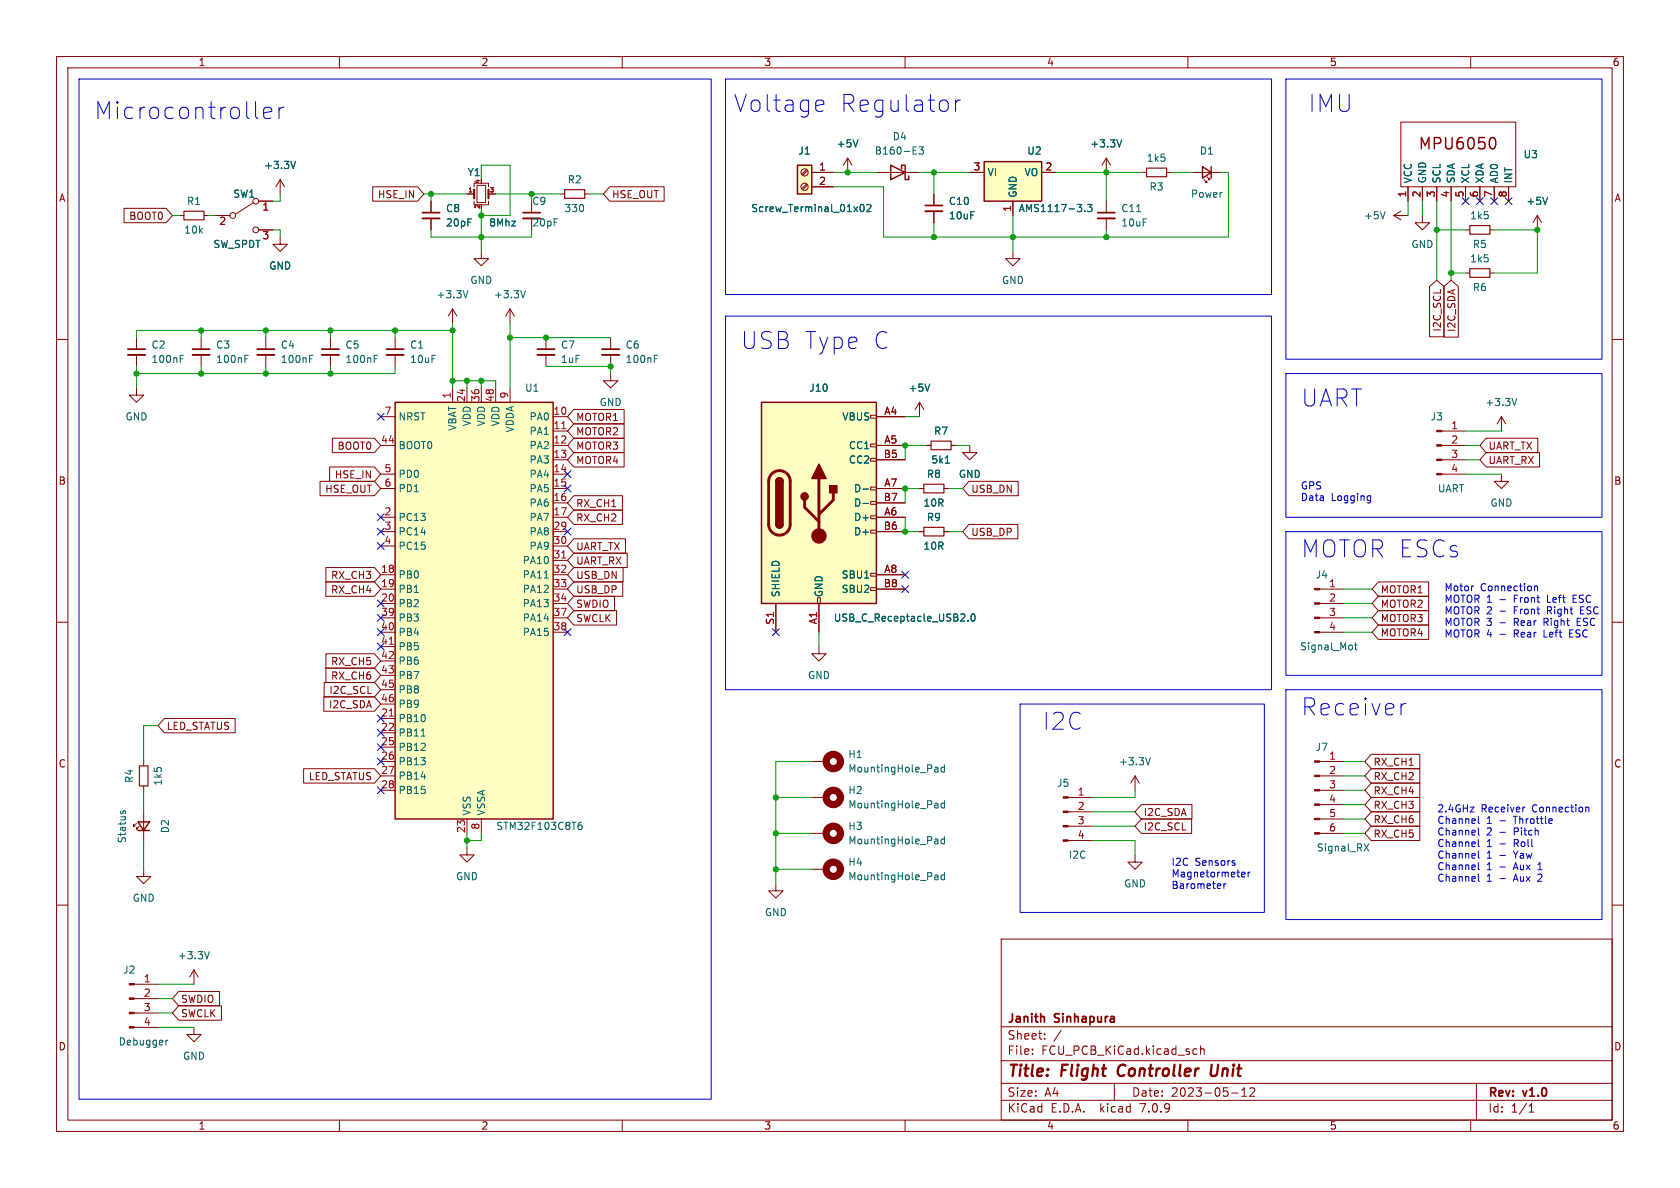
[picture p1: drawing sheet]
<svg xmlns="http://www.w3.org/2000/svg" width="297mm" height="210mm" viewBox="0 0 297 210" stroke-linecap="round" stroke-linejoin="round" font-family="sans-serif">
<g fill="none" stroke="#840000" stroke-width=".18">
<path d="M10 10h277v190h-277zM12 12h273v186h-273zM60 10v2M110 10v2M160 10v2M210 10v2M260 10v2M21.9 36.8h7.5l1.1 1.3-1.1 1.3h-7.5zM31.7 38.1h.8M36.1 38.1h.7M38.1 38.1h2.5M44.8 35.8l-3.1 2"/>
<path d="M45.7 35.6h2.6M49.5 31.8l-.7 1.2M49.5 31.8v2.5M49.5 31.8l.8 1.2M65.9 33h7.9l1.1 1.3-1.1 1.3h-7.9zM76.2 35.6v2M76.2 38.6v2M82.5 34.3h1.3M83.8 35.6v.6h2.6v-.6M83.8 33v-.6h2.6v.6M84.3 32.8h1.6v3h-1.6zM86.4 34.3h1.2"/>
<path d="M94 35.6v2M99.1 34.3h.7M103.4 34.3h.7M107.8 33h9.6v2.6h-9.6l-1.1-1.3zM142.6 32.5l-.9 .9M142.6 30l-.9 .8M142.8 32.7l-.9 .8M142.8 30.1l-.9 .9M143.5 30.5h3.8M143.5 33h3.8M149.9 27.9l-.8 1.3M149.9 27.9v2.6"/>
<path d="M149.9 27.9l.7 1.3M154.9 30.5h7.7M165.1 34.3v2M165.1 37.3v2.1M171.4 30.5h2.6M179.1 35.6v2.5M184.1 30.5h2.6M195.6 27.9l-.8 1.3M195.6 27.9v2.6M195.6 35.6v2M195.6 38.6v2M195.6 27.9l.7 1.3"/>
<path d="M201.9 30.5h.8M206.2 30.5h.8M210.8 30.5h5.1M212.9 31.8l.5 .5h-.3h.3v-.3M213.4 31.2l.5 .6h-.3h.3v-.3M246.4 38.1l1.2 .8M246.4 38.1h2.5M247.6 21.6h20.4v11.4h-20.4zM247.6 37.3l-1.2 .8M248.9 33v2.6M251.5 38.1v1.3h1.2l-1.2 1.2-1.3-1.2h1.3M251.5 33v2.6"/>
<path d="M254 33v2.6M256.5 33v2.6M259.1 33v2.6M261.6 33v2.6M264.2 33v2.6M266.7 33v2.6M271.8 38.1l-.8 1.3M271.8 38.1v2.5M271.8 38.1l.7 1.3M10 60h2M24.1 59.7v2M35.6 59.7v2"/>
<path d="M45.7 40.6h2.6M47 59.7v2M49.5 41.9v1.3h1.3l-1.3 1.3-1.2-1.3h1.2M58.4 59.7v2M69.8 59.7v2M80 54.6v2.6M80 54.6l-.8 1.3M80 54.6l.8 1.3M85.1 44.5v1.2h1.3l-1.3 1.3-1.3-1.3h1.3M90.2 54.6v2.6M90.2 54.6l-.8 1.3M90.2 54.6l.7 1.3"/>
<path d="M96.5 59.7v2M107.9 59.7v2M179.1 44.5v1.2h1.2l-1.2 1.3-1.3-1.3h1.3M252.7 50.6l1.3-1.1 1.3 1.1v8.9h-2.6zM255.3 50.6l1.2-1.1 1.3 1.1v9h-2.5zM259.1 40.6h.7M259.1 48.3h.7M263.4 40.6h.8M263.4 48.3h.8M285 60h2M24.1 68.6v1.3h1.3l-1.3 1.2-1.2-1.2h1.2M24.1 62.7v2.1"/>
<path d="M35.6 62.7v2.1M47 62.7v2.1M58.4 62.7v2.1M58.8 77.5h7.4l1.1 1.2-1.1 1.3h-7.4zM67.3 73.7h2.5M67.3 78.7h2.5M69.8 62.7v2.1M80 68.6v2.5M82.5 68.6v2.5M85.1 68.6v2.5M87.6 68.6v2.5M90.2 68.6v2.5"/>
<path d="M96.5 62.7v2.1M97.8 73.7h2.5M97.8 76.2h2.5M97.8 78.7h2.5M101.4 77.5h8.9v2.5h-8.9l-1.1-1.3zM101.4 72.4h8.9v2.5h-8.9l-1.1-1.2zM101.4 74.9h8.9v2.6h-8.9l-1.1-1.3zM107.9 66v1.3h1.3l-1.3 1.3-1.2-1.3h1.2M107.9 62.7v2.1M153.9 78.5h1v.5h-1zM153.9 73.4h1v.5h-1zM154.9 73.7h5.1"/>
<path d="M154.9 78.7h5.1M162.6 71.1l-.8 1.3M162.6 71.1v2.6M162.6 71.1l.7 1.3M163.8 78.7h.8M168.1 78.7h.8M171.4 78.7v1.3h1.3l-1.3 1.3-1.2-1.3h1.2M254.9 76.2h4.2M254.9 78.7h4.2M262.7 77.5h9.2v2.5h-9.2l-1.1-1.3zM265.4 73.7l-.7 1.2M265.4 73.7v2.5"/>
<path d="M265.4 73.7l.8 1.2M56.6 85.1h9.6l1.1 1.3-1.1 1.2h-9.6zM58.3 82.5h7.9l1.1 1.3-1.1 1.3h-7.9zM67.3 83.8h2.5M67.3 86.4h2.5M67.3 91.4h2.5M67.3 94h2.5M67.3 96.5h2.5M97.8 81.3h2.5M97.8 83.8h2.5M97.8 86.4h2.5M97.8 88.9h2.5"/>
<path d="M97.8 91.4h2.5M97.8 94h2.5M97.8 96.5h2.5M97.8 99.1h2.5M101.4 87.6h8.6v2.6h-8.6l-1.1-1.3zM101.4 80h8.9v2.6h-8.9l-1.1-1.3zM101.4 97.8h9.5v2.5h-9.5l-1.1-1.2zM101.4 95.2h9.2v2.6h-9.2l-1.1-1.3zM101.4 90.2h8.6v2.5h-8.6l-1.1-1.3zM153.9 93.7h1v.5h-1zM153.9 91.2h1v.5h-1zM153.9 88.6h1v.6h-1z"/>
<path d="M153.9 86.1h1v.5h-1zM153.9 81h1v.5h-1zM154.9 81.3h5.1M154.9 86.4h5.1M154.9 88.9h5.1M154.9 91.4h5.1M154.9 94h5.1M162.6 86.4h.7M162.6 94h.7M166.9 86.4h.7M166.9 94h.7M171.3 85.1h8.7v2.5h-8.7l-1.1-1.2z"/>
<path d="M171.3 92.7h8.6v2.6h-8.6l-1.1-1.3zM254.9 81.3h4.2M254.9 83.8h4.2M262.7 80h9.5v2.6h-9.5l-1.1-1.3zM265.4 83.8v1.3h1.3l-1.3 1.3-1.2-1.3h1.2M10 110h2M57.6 102.9h8.6l1.1 1.2-1.1 1.3h-8.6zM57.6 100.3h8.6l1.1 1.3-1.1 1.3h-8.6zM57.6 118.1h8.6l1.1 1.3-1.1 1.3h-8.6zM57.6 115.6h8.6l1.1 1.2-1.1 1.3h-8.6zM67.3 101.6h2.5M67.3 104.1h2.5"/>
<path d="M67.3 106.7h2.5M67.3 109.2h2.5M67.3 111.8h2.5M67.3 114.3h2.5M67.3 116.8h2.5M67.3 119.4h2.5M97.8 101.6h2.5M97.8 104.1h2.5M97.8 106.7h2.5M97.8 109.2h2.5M97.8 111.8h2.5M101.4 100.3h8.8v2.6h-8.8l-1.1-1.3z"/>
<path d="M101.4 107.9h7.6v2.6h-7.6l-1.1-1.3zM101.4 105.4h7.2v2.6h-7.2l-1.1-1.3zM101.4 102.9h8.7v2.5h-8.7l-1.1-1.3zM137.2 106.7v5.1M144.5 105.7h.5v1h-.5zM144.8 114.3v1.3h1.2l-1.2 1.2-1.3-1.2h1.3M144.8 106.7v5.1M153.9 103.9h1v.5h-1zM153.9 101.3h1v.6h-1zM154.9 101.6h5.1M154.9 104.1h5.1M233.3 104.1h4.2"/>
<path d="M233.3 106.7h4.2M233.3 109.2h4.2M233.3 111.8h4.2M243.7 105.4h8.9v2.6h-8.9l-1.1-1.3zM243.7 110.5h8.9v2.5h-8.9l-1.1-1.2zM243.7 107.9h8.9v2.6h-8.9l-1.1-1.3zM243.7 102.9h8.9v2.5h-8.9l-1.1-1.3zM285 110h2M25.4 134.6v.8M25.4 138.9v.8M29.1 127h12.5v2.5h-12.5l-1.2-1.2zM53.7 135.9h12.5l1.1 1.3-1.1 1.2h-12.5z"/>
<path d="M57.2 123.2h9l1.1 1.3-1.1 1.2h-9zM57.3 120.6h8.9l1.1 1.3-1.1 1.3h-8.9zM67.3 127h2.5M67.3 129.5h2.5M67.3 132.1h2.5M67.3 134.6h2.5M67.3 137.2h2.5M67.3 139.7h2.5M67.3 121.9h2.5M67.3 124.5h2.5M143.5 134.6h2.5M200.7 137.2l-.8 1.2"/>
<path d="M200.7 137.2v2.5M200.7 137.2l.7 1.2M233.3 134.6h4.2M233.3 137.2h4.2M233.3 139.7h4.2M242.4 138.4h8.6v2.6h-8.6l-1.1-1.3zM242.4 135.9h8.6v2.5h-8.6l-1.1-1.2zM242.4 133.3h8.6v2.6h-8.6l-1.1-1.3zM10 160h2M24.1 145.5l-.5 .6v-.3v.3h.3M24.6 146.1l-.5 .5v-.3v.3h.3M25.4 153.7v1.2h1.3l-1.3 1.3-1.3-1.3h1.3"/>
<path d="M25.4 143.5v5.1M82.5 149.9v1.2h1.3l-1.3 1.3-1.2-1.3h1.2M82.5 144.8v2.5M85.1 144.8v2.5M137.2 156.2v1.3h1.2l-1.2 1.3-1.3-1.3h1.3M143.5 141h2.5M143.5 153.7h2.5M143.5 147.3h2.5M188.8 141h4.2M188.8 148.6h4.2M188.8 146.1h4.2M188.8 143.5h4.2"/>
<path d="M200.7 151.1v1.3h1.2l-1.2 1.3-1.3-1.3h1.3M201.8 144.8h8.9v2.5h-8.9l-1.1-1.2zM201.8 142.2h8.9v2.6h-8.9l-1.1-1.3zM233.3 147.3h4.2M233.3 144.8h4.2M233.3 142.2h4.2M242.4 141h8.6v2.5h-8.6l-1.1-1.3zM242.4 143.5h8.6v2.6h-8.6l-1.1-1.3zM242.4 146h8.6v2.6h-8.6l-1.1-1.3zM285 160h2M23.7 179.1h4.2M23.7 176.5h4.2"/>
<path d="M23.7 174h4.2M31.6 177.8h7.6v2.5h-7.6l-1.1-1.2zM31.6 175.3h7.2v2.5h-7.2l-1.1-1.3zM34.3 171.5l-.8 1.2M34.3 171.5v2.5M34.3 171.5l.8 1.2M177 166h108v32h-108zM23.7 181.6h4.2M34.3 181.6v1.3h1.3l-1.3 1.3-1.3-1.3h1.3M60 198v2M110 198v2M160 198v2"/>
<path d="M177 194.5h108M177 191.5h108M177 187.5h108M177 181.5h108M182.5 186.3v.1M182.5 185.5v.1M184.7 183.6v.1M184.7 182.8v.1M187.6 182.1l-1.3 2M197 191.5v3M210 198v2M211 186.3h.6"/>
<path d="M211 185.5h.6M212.2 185.5l.3-.1 .3 .1 .1 .9M212.2 184.9v1.5M217.7 193.2h1.2M219.5 193.8h.9M219.5 192.7l.5-.4v1.5M221 192.4l.5-.1 .2 .1 .1 .3-.9 1.1h.9M260 198v2M261 191.5v6.5M270.3 196.6h.9M270.3 195.5l.4-.4v1.5"/>
<circle cx="41.1" cy="38.1" r=".51"/>
<circle cx="45.2" cy="35.6" r=".51"/>
<circle cx="142.2" cy="30.5" r=".63"/>
<circle cx="142.2" cy="33" r=".63"/>
<circle cx="45.2" cy="40.6" r=".51"/>
</g>
<path d="M197.9 188.5a1.27 1.27 0 0 0 0 1.6M214.2 188.2l-.2 1.6 .2 .3a.66 .66 0 0 0 .8-.1" fill="none" stroke="#840000" stroke-width=".4"/>
<path d="M74.7 38.6h3M92.5 38.6h3M163.6 37.3h3M194.1 38.6h3M22.6 62.7h3.1M34 62.7h3.1M45.5 62.7h3M56.9 62.7h3M68.3 62.7h3.1M95 62.7h3M106.4 62.7h3.1" fill="none" stroke="#840000" stroke-width=".33"/>
<path d="M74.7 37.6h3M92.5 37.6h3M163.6 36.3h3M194.1 37.6h3M22.6 61.7h3.1M34 61.7h3.1M45.5 61.7h3M56.9 61.7h3M68.3 61.7h3.1M95 61.7h3M106.4 61.7h3.1" fill="none" stroke="#840000" stroke-width=".3"/>
<g fill="none" stroke="#006464" stroke-width=".18">
<path d="M52.3 28.5l-.5 1.3M151.7 24.7l-.4 1.3M152.2 36.3l.1-.2a.68 .68 0 0 1 .5 .7 .68 .68 0 0 1-.5 .6l-.1-.1-.2-.4zM153.2 36.3l.5-.2 .3 .4-.8 .9h.8M161.4 27.2h.6M161.4 26h.6M162.5 26h.7l-.4 .5 .4 .1v.5l-.2 .1-.5-.1M191.8 37.3v.1M192.3 36.1h.7l-.4 .5 .4 .1v.6l-.2 .1-.5-.1M198.3 24.7l-.4 1.3M201 37.4h.7M244.9 37.4l-.4 1.3"/>
<path d="M273.6 34.9l-.4 1.2M82.7 51.4l-.4 1.2M92.9 51.4l-.4 1.2M31.9 63.4h.4M31.9 62.8h.6M43.3 63.4h.4M43.3 62.8h.6M54.7 63.4h.4M54.7 62.8h.6M66.2 63.4h.4M66.2 62.8h.6M115.7 63.4h.4"/>
<path d="M115.7 62.8h.6M164.4 67.9l-.4 1.3M268.2 70.4l-.5 1.3M152.6 86.5h.9M152.6 89h.9M167.1 81.9h.8M96.2 102.2h.7M171.1 109.7v.1M171.8 108.7l.2-.2a.68 .68 0 0 1 .4 .7 .68 .68 0 0 1-.4 .6l-.2-.1-.1-.4zM239.5 114h.4M239.6 113.6v1.1l.3 .2M74.4 130.1h.8"/>
<path d="M165.4 135.6l.4 .1v.8M165.8 136.4l-.4 .1M165.8 135.9l-.4 .1M167 135.2v1.3M167 135.7l-.4-.1-.2 .3 .1 .5h.5M203.4 133.9l-.4 1.3M21.4 143.4l-.1 .3M21.7 143.7l.1-.3 .2-.1 .2 .2v.2M102.2 146.1l.2-.3 .4 .1 .1 .2v.3l-.2 .2h-.4l-.1-.2M102.8 145.4h-.4l-.2 .5M165.4 142h.4v.8M165.4 148.3l.4 .1v.8"/>
<path d="M165.4 154.7h.4v.8M165.8 142.8h-.4M165.8 142.3h-.4M165.8 155.5h-.4M165.8 155h-.4M165.8 149.1l-.4 .1M165.8 148.6l-.4 .1M167 142h-.4l-.2 .2 .1 .6h.5M167 141.5v1.3M167 147.9v1.3M167 154.2v1.3M167 148.4l-.4-.1-.2 .3 .1 .5h.5"/>
<path d="M167 154.7h-.4l-.2 .2 .1 .6h.5M241.1 149.2l.9 1.2M242 149.2l-.9 1.2M37 168.2l-.4 1.3M29.3 183.9v.8M29.7 183.9l-.4 .2"/>
</g>
<g fill="none" stroke="#840000" stroke-width=".25">
<path d="M141 29.2h2.5v5.1h-2.5zM157.5 29.2l2.5 1.3-2.5 1.3zM159.4 29.8v-.6h.6v2.6h.7v-.7M174 28.6h10.1v7h-10.1zM212.6 29.5l1.5 1-1.5 1zM214.1 29.5v2M263.8 24.3a.51 .51 0 0 1 .5 .4 1.03 1.03 0 0 1-.5 1.6M69.8 71.1h28v73.7h-28zM134.6 71.1h20.3v35.6h-20.3zM137.2 92.7a.64 .64 0 0 0 .6 .6 .64 .64 0 0 0 .6-.6M137.2 85.1a.64 .64 0 0 1 .6-.6 .64 .64 0 0 1 .6 .6M24.4 145.3h2l-1 1.5z"/>
<path d="M24.4 146.8h2"/>
</g>
<path d="M32.5 37.3h3.6v1.6h-3.6zM99.8 33.5h3.6v1.6h-3.6zM202.7 29.7h3.5v1.5h-3.5zM259.8 39.9h3.6v1.5h-3.6zM259.8 47.5h3.6v1.5h-3.6zM164.6 78h3.5v1.5h-3.5zM163.3 85.6h3.6v1.5h-3.6zM163.3 93.2h3.6v1.5h-3.6zM24.6 135.4h1.6v3.5h-1.6z" fill="none" stroke="#840000" stroke-width=".2"/>
<g fill="#ffffc2" stroke="#ffffc2" stroke-width=".18">
<path d="M69.8 71.1h28v73.7h-28z"/>
<path d="M134.6 71.1h20.3v35.6h-20.3z"/>
<path d="M141 29.2h2.5v5.1h-2.5z"/>
<path d="M174 28.6h10.1v7h-10.1z"/>
</g>
<path d="M99.3 75.8h.7M99.3 98.6h.7M68.8 113.9h.7M68.8 126.6h.7" fill="none" stroke="#a90000" stroke-width=".18"/>
<g fill="none" stroke="#840000" stroke-width="1.3">
<circle cx="147.3" cy="134.6" r="1.27"/>
<circle cx="147.3" cy="141" r="1.27"/>
<circle cx="147.3" cy="153.7" r="1.27"/>
<circle cx="147.3" cy="147.3" r="1.27"/>
</g>
<g fill="#840000" stroke="#840000" stroke-width=".18">
<path d="M188 148.5h.8v.2h-.8z"/>
<path d="M188 145.9h.8v.3h-.8z"/>
<path d="M188 143.4h.8v.2h-.8z"/>
<path d="M188 140.8h.8v.3h-.8z"/>
<path d="M22.9 181.5h.8v.2h-.8z"/>
<path d="M22.9 178.9h.8v.3h-.8z"/>
<path d="M22.9 176.4h.8v.3h-.8z"/>
<path d="M22.9 173.9h.8v.2h-.8z"/>
<path d="M254 83.7h.9v.2h-.9z"/>
<path d="M254 81.2h.9v.2h-.9z"/>
<path d="M254 78.6h.9v.3h-.9z"/>
<path d="M254 76.1h.9v.2h-.9z"/>
<path d="M232.4 111.6h.9v.3h-.9z"/>
<path d="M232.4 109.1h.9v.2h-.9z"/>
<path d="M232.4 106.6h.9v.2h-.9z"/>
<path d="M232.4 104h.9v.3h-.9z"/>
<path d="M232.4 147.2h.9v.2h-.9z"/>
<path d="M232.4 144.7h.9v.2h-.9z"/>
<path d="M232.4 142.1h.9v.3h-.9z"/>
<path d="M232.4 139.6h.9v.2h-.9z"/>
<path d="M232.4 137h.9v.3h-.9z"/>
<path d="M232.4 134.5h.9v.2h-.9z"/>
<circle cx="144.8" cy="94.7" r="1.27"/>
</g>
<path d="M136.5 83.7a1.9 1.9 0 0 1 2-.4 1.9 1.9 0 0 1 1.2 1.8v7.6a1.91 1.91 0 0 1-1.9 1.9 1.91 1.91 0 0 1-1.9-1.9v-7.8l.2-.6zM142.2 88.4v1.3l2.6 2.5M144.8 84.6v10.1M147.3 87.1v1.3l-2.5 2.5" fill="none" stroke="#840000" stroke-width=".51"/>
<g fill="#840000" stroke="#840000" stroke-width=".25">
<path d="M137.2 92.7h1.2a.64 .64 0 0 1-.6 .6 .64 .64 0 0 1-.6-.6z"/>
<path d="M137.2 85.1h1.2v7.6h-1.2z"/>
<path d="M137.3 84.6a.64 .64 0 0 1 .7-.1 .64 .64 0 0 1 .4 .6h-1.2z"/>
<path d="M144.8 82l1.2 2.6h-2.5z"/>
<path d="M146.7 85.9h1.3v1.2h-1.3z"/>
<circle cx="142.2" cy="87.8" r=".63"/>
</g>
<path d="M83.8 33.5v1.6M86.4 33.5v1.6" fill="none" stroke="#840000" stroke-width=".38"/>
<g fill="none" stroke="#0000c2" stroke-width=".18">
<path d="M14 14h111.7v180.3h-111.7zM46.6 20l1.4-.3-.1-.6-.3-.1h-.6l-.2 .1-.2 .3v1.1l.2 .3 .2 .2h.6l.3-.2M49.3 19v2M50.2 19a.77 .77 0 0 0-.9 .5M128.3 14h96.5v38.1h-96.5zM144.6 17.7h.6l.3 .1 .1 .6-1.4 .3M145.5 19.6l-.3 .1h-.6M168.9 17.7v2M169.8 17.7a.77 .77 0 0 0-.9 .6M227.3 14h55.9v49.5h-55.9zM45.3 20.8l.3 .2M128.3 55.9h96.5v66h-96.5z"/>
<path d="M227.3 66h55.9v25.4h-55.9zM227.3 94h55.9v25.4h-55.9zM241.9 87.6l.4 .1M242.3 87.6v1.1l-.2 .2M242.3 88.4l-.4 .1M260.4 103.6h.1M271.3 103.7l.2-.1 .3 .1v.7M271.3 103.6v.8M277.5 112h.4M278.1 105.8h.4M278.1 111.3h-.6v1.3h.6M278.7 105.2h-.6v1.3h.6"/>
<path d="M278.8 109.9h.5M279.4 107.9h.5M279.4 107.3v1.2h.6M279.4 109.3h-.6v1.3h.6M180.3 124.5h43.2v36.8h-43.2zM227.3 121.9h55.9v40.7h-55.9zM248.5 124.4a.77 .77 0 0 0-.8 .5M216.4 156.2v.9M216.7 156.2l-.3 .3M218.3 152.6v.3M219.6 155h.5M219.6 154.2h.3l.2 .3-.6 .1"/>
<path d="M220.7 154.2v.8M221 154.2l-.3 .2M259.9 142.7h.7l-.7 .8h.7M261.4 144.3v1.1l.1 .2M261.4 146.3v1.1l.1 .2M261.4 148.4v1.1l.1 .2M261.4 150.4v1.1l.1 .2M261.4 152.5v1.1l.1 .2M261.4 154.5v1.1l.1 .2M269.6 142.7h-.3M271.9 153.8h.7M272 152.8h-.1"/>
<path d="M280.4 142.7h.4l.1 .8"/>
</g>
<g fill="none" stroke="#009600" stroke-width=".18">
<path d="M30.5 38.1h1.2M36.8 38.1h1.3M49.5 34.3v1.3h-1.2M74.9 34.3h7.6M76.2 34.3v1.3M85.1 31.8v-2.6h5.1v8.9h-5.1M85.1 36.8v7.7M87.6 34.3h11.5M94 34.3v1.3M104.1 34.3h2.6M147.3 30.5h7.6M162.6 30.5h8.8"/>
<path d="M165.1 30.5v3.8M165.1 39.4v2.5M179.1 38.1v6.4M186.7 30.5h15.2M195.6 30.5v5.1M207 30.5h3.8M215.9 30.5h1.3v11.4h-61v-8.9h-8.9M248.9 35.6v2.5M251.5 35.6v2.5M254 35.6v13.9M256.5 35.6v13.9M35.6 58.4v1.3"/>
<path d="M47 58.4v1.3M48.3 40.6h1.2v1.3M58.4 58.4v1.3M69.8 58.4v1.3M76.2 40.6v1.3h17.8v-1.3M80 58.4h-55.9v1.3M80 57.2v11.4M90.2 59.7h17.7M90.2 57.2v11.4M195.6 40.6v1.3M254 40.6h5.1M256.5 48.3h2.6"/>
<path d="M264.2 40.6h7.6v7.7h-7.6M24.1 64.8v3.8M35.6 64.8v1.2M47 64.8v1.2M58.4 64.8v1.2M69.8 64.8v1.2h-45.7M80 67.3h7.6v1.3M82.5 67.3v1.3M85.1 67.3v1.3M96.5 64.8h11.4v1.2M160 73.7h2.6M163.8 78.7h-3.8v2.6"/>
<path d="M168.9 78.7h2.5M259.1 76.2h6.3M259.1 78.7h2.5M160 91.4v2.6h2.6M162.6 86.4h-2.6v2.5M167.6 86.4h2.6M167.6 94h2.6M259.1 83.8h6.3M259.1 81.3h2.5M144.8 111.8v2.5M237.5 104.1h5.1M237.5 111.8h5.1"/>
<path d="M237.5 109.2h5.1M237.5 106.7h5.1M25.4 139.7v3.8M27.9 128.3h-2.5v6.3M143.5 134.6h-6.3v21.6M200.7 139.7v1.3h-7.7M237.5 134.6h3.8M237.5 139.7h3.8M237.5 137.2h3.8M25.4 148.6v5.1M82.5 147.3v2.6M85.1 147.3v1.3h-2.6"/>
<path d="M137.2 147.3h6.3M137.2 141h6.3M137.2 153.7h6.3M193 148.6h7.7v2.5M193 143.5h7.7M193 146.1h7.7M237.5 147.3h3.8M237.5 144.8h3.8M237.5 142.2h3.8M27.9 176.5h2.6M27.9 174h6.4M27.9 179.1h2.6"/>
<path d="M27.9 181.6h6.4"/>
</g>
<g fill="none" stroke="#000084" stroke-width=".18">
<path d="M258.5 35l1.2 1.2M259.7 35l-1.2 1.2M261 35l1.2 1.2M262.2 35l-1.2 1.2M263.6 35l1.2 1.2M264.8 35l-1.2 1.2M266.1 35l1.2 1.2M267.3 35l-1.2 1.2M66.7 73.1l1.2 1.2M67.9 73.1l-1.2 1.2M66.7 95.9l1.2 1.2M66.7 93.4l1.2 1.2"/>
<path d="M66.7 90.8l1.2 1.2M67.9 95.9l-1.2 1.2M67.9 93.4l-1.2 1.2M67.9 90.8l-1.2 1.2M99.7 83.2l1.2 1.2M99.7 85.8l1.2 1.2M99.7 93.4l1.2 1.2M100.9 93.4l-1.2 1.2M100.9 83.2l-1.2 1.2M100.9 85.8l-1.2 1.2M66.7 106.1l1.2 1.2M66.7 111.2l1.2 1.2"/>
<path d="M66.7 113.7l1.2 1.2M66.7 108.6l1.2 1.2M67.9 106.1l-1.2 1.2M67.9 111.2l-1.2 1.2M67.9 113.7l-1.2 1.2M67.9 108.6l-1.2 1.2M99.7 111.2l1.2 1.2M100.9 111.2l-1.2 1.2M136.6 111.2l1.2 1.2M137.8 111.2l-1.2 1.2M159.4 101l1.2 1.2M159.4 103.5l1.2 1.2"/>
<path d="M160.6 101l-1.2 1.2M160.6 103.5l-1.2 1.2M66.7 126.4l1.2 1.2M66.7 131.5l1.2 1.2M66.7 139.1l1.2 1.2M66.7 134l1.2 1.2M66.7 128.9l1.2 1.2M67.9 126.4l-1.2 1.2M67.9 131.5l-1.2 1.2M67.9 139.1l-1.2 1.2M67.9 134l-1.2 1.2M67.9 128.9l-1.2 1.2"/>
</g>
<g fill="#009600" stroke="#009600" stroke-width=".18">
<circle cx="82.5" cy="148.6" r=".46"/>
<circle cx="35.6" cy="66" r=".46"/>
<circle cx="24.1" cy="66" r=".46"/>
<circle cx="47" cy="58.4" r=".46"/>
<circle cx="58.4" cy="58.4" r=".46"/>
<circle cx="47" cy="66" r=".46"/>
<circle cx="35.6" cy="58.4" r=".46"/>
<circle cx="80" cy="67.3" r=".46"/>
<circle cx="69.8" cy="58.4" r=".46"/>
<circle cx="58.4" cy="66" r=".46"/>
<circle cx="96.5" cy="59.7" r=".46"/>
<circle cx="90.2" cy="59.7" r=".46"/>
<circle cx="80" cy="58.4" r=".46"/>
<circle cx="76.2" cy="34.3" r=".46"/>
<circle cx="85.1" cy="38.1" r=".46"/>
<circle cx="85.1" cy="41.9" r=".46"/>
<circle cx="82.5" cy="67.3" r=".46"/>
<circle cx="85.1" cy="67.3" r=".46"/>
<circle cx="94" cy="34.3" r=".46"/>
<circle cx="107.9" cy="64.8" r=".46"/>
<circle cx="195.6" cy="30.5" r=".46"/>
<circle cx="179.1" cy="41.9" r=".46"/>
<circle cx="195.6" cy="41.9" r=".46"/>
<circle cx="254" cy="40.6" r=".46"/>
<circle cx="149.9" cy="30.5" r=".46"/>
<circle cx="165.1" cy="30.5" r=".46"/>
<circle cx="256.5" cy="48.3" r=".46"/>
<circle cx="271.8" cy="40.6" r=".46"/>
<circle cx="137.2" cy="147.3" r=".46"/>
<circle cx="137.2" cy="141" r=".46"/>
<circle cx="137.2" cy="153.7" r=".46"/>
<circle cx="165.1" cy="41.9" r=".46"/>
<circle cx="160" cy="78.7" r=".46"/>
<circle cx="160" cy="86.4" r=".46"/>
<circle cx="160" cy="94" r=".46"/>
</g>
<g font-size="4.2" fill="#0000c2">
<text x="16.5" y="21.3">Microcontroller</text>
<text x="129.5" y="20.1">Voltage</text>
<text x="148.3" y="20.1">Regulator</text>
<text x="231.1" y="20.1">IMU</text>
<text x="130.8" y="62">USB Type C</text>
<text x="229.9" y="72.1">UART</text>
<text x="229.9" y="98.8">MOTOR ESCs</text>
<text x="184.1" y="129.3">I2C</text>
<text x="229.9" y="126.8">Receiver</text>
</g>
<g font-size="2.8" fill="#840000">
<text x="250.6" y="26.8">MPU6050</text>
<text x="178" y="190.9">Title:</text>
<text x="187.7" y="190.9">Flight</text>
<text x="198.5" y="190.9">Controller</text>
<text x="215.6" y="190.9">Unit</text>
</g>
<g font-size="2.1" fill="#840000">
<text x="178" y="184">Sheet:</text>
<text x="178" y="181.2">Janith</text>
<text x="186.5" y="181.2">Sinhapura</text>
<text x="178" y="186.7">File:</text>
<text x="184.1" y="186.7">FCU_PCB_KiCad.kicad_sch</text>
<text x="178" y="196.9">KiCad</text>
<text x="178" y="194.1">Size:</text>
<text x="184.7" y="194.1">A4</text>
<text x="185.7" y="196.9">E.D.A.</text>
<text x="194.6" y="196.9">kicad</text>
<text x="200" y="194.1">Date:</text>
<text x="201.8" y="196.9">7.0.9</text>
<text x="207" y="194.1">2023-05-12</text>
<text x="263" y="194.3">Rev:</text>
<text x="263" y="196.9">Id:</text>
<text x="267.1" y="196.9">1/1</text>
<text x="269.4" y="194.3">v1.0</text>
</g>
<g font-size="1.8" fill="#840000">
<text x="35" y="11.9">1</text>
<text x="85" y="11.9">2</text>
<text x="135" y="11.9">3</text>
<text x="185" y="11.9">4</text>
<text x="235" y="11.9">5</text>
<text x="285" y="11.9">6</text>
<text x="10.3" y="35.9">A</text>
<text x="66.7" y="35.2">HSE_IN</text>
<text x="108.1" y="35.2">HSE_OUT</text>
<text x="285.3" y="35.9">A</text>
<text x="22.7" y="39.1">BOOT0</text>
<text x="255" y="58.7" transform="rotate(-90 255 58.7)">I2C_SCL</text>
<text x="257.5" y="58.8" transform="rotate(-90 257.5 58.8)">I2C_SDA</text>
<text x="101.8" y="74.6">MOTOR1</text>
<text x="101.8" y="77.2">MOTOR2</text>
<text x="59.6" y="79.7">BOOT0</text>
<text x="101.8" y="82.2">MOTOR4</text>
<text x="101.8" y="79.7">MOTOR3</text>
<text x="263.1" y="82.2">UART_RX</text>
<text x="263.1" y="79.7">UART_TX</text>
<text x="10.3" y="85.9">B</text>
<text x="57.4" y="87.3">HSE_OUT</text>
<text x="59.1" y="84.8">HSE_IN</text>
<text x="101.8" y="89.9">RX_CH1</text>
<text x="171.6" y="87.3">USB_DN</text>
<text x="285.3" y="85.9">B</text>
<text x="101.8" y="92.4">RX_CH2</text>
<text x="171.6" y="94.9">USB_DP</text>
<text x="101.8" y="100">UART_RX</text>
<text x="101.8" y="97.5">UART_TX</text>
<text x="58.4" y="105.1">RX_CH4</text>
<text x="58.4" y="102.6">RX_CH3</text>
<text x="101.8" y="102.6">USB_DN</text>
<text x="101.8" y="107.6">SWDIO</text>
<text x="101.8" y="105.1">USB_DP</text>
<text x="244" y="107.6">MOTOR2</text>
<text x="244" y="105.1">MOTOR1</text>
<text x="101.8" y="110.2">SWCLK</text>
<text x="244" y="112.7">MOTOR4</text>
<text x="244" y="110.2">MOTOR3</text>
<text x="58.4" y="117.8">RX_CH5</text>
<text x="58.1" y="125.4">I2C_SDA</text>
<text x="58.1" y="122.9">I2C_SCL</text>
<text x="58.4" y="120.3">RX_CH6</text>
<text x="29.4" y="129.2">LED_STATUS</text>
<text x="10.3" y="135.9">C</text>
<text x="242.7" y="135.6">RX_CH1</text>
<text x="285.3" y="135.9">C</text>
<text x="54.5" y="138.1">LED_STATUS</text>
<text x="242.7" y="140.7">RX_CH4</text>
<text x="242.7" y="143.2">RX_CH3</text>
<text x="242.7" y="138.1">RX_CH2</text>
<text x="202.1" y="147">I2C_SCL</text>
<text x="202.1" y="144.5">I2C_SDA</text>
<text x="242.7" y="145.7">RX_CH6</text>
<text x="242.7" y="148.3">RX_CH5</text>
<text x="31.9" y="177.5">SWDIO</text>
<text x="10.3" y="185.9">D</text>
<text x="31.9" y="180">SWCLK</text>
<text x="285.3" y="185.9">D</text>
<text x="35" y="199.9">1</text>
<text x="85" y="199.9">2</text>
<text x="135" y="199.9">3</text>
<text x="185" y="199.9">4</text>
<text x="235" y="199.9">5</text>
<text x="285" y="199.9">6</text>
</g>
<g font-size="1.8" fill="#006464">
<text x="141" y="27.5">J1</text>
<text x="147.8" y="26.3">+5V</text>
<text x="154.6" y="27.5">B160-E3</text>
<text x="157.7" y="25">D4</text>
<text x="181.5" y="27.5">U2</text>
<text x="192.6" y="26.3">+3.3V</text>
<text x="202.6" y="28.8">1k5</text>
<text x="212" y="27.5">D1</text>
<text x="269.3" y="28.2">U3</text>
<text x="41.1" y="35.2">SW1</text>
<text x="46.6" y="30.1">+3.3V</text>
<text x="82.6" y="31.3">Y1</text>
<text x="100.3" y="32.6">R2</text>
<text x="174.5" y="31.3">VI</text>
<text x="179.9" y="35.1" transform="rotate(-90 179.9 35.1)">GND</text>
<text x="181" y="31.3">VO</text>
<text x="203.1" y="33.9">R3</text>
<text x="210.4" y="35.2">Power</text>
<text x="249.8" y="32.5" transform="rotate(-90 249.8 32.5)">VCC</text>
<text x="252.3" y="32.5" transform="rotate(-90 252.3 32.5)">GND</text>
<text x="254.9" y="32.5" transform="rotate(-90 254.9 32.5)">SCL</text>
<text x="257.4" y="32.5" transform="rotate(-90 257.4 32.5)">SDA</text>
<text x="259.9" y="32.5" transform="rotate(-90 259.9 32.5)">XCL</text>
<text x="262.5" y="32.5" transform="rotate(-90 262.5 32.5)">XDA</text>
<text x="265" y="32.5" transform="rotate(-90 265 32.5)">AD0</text>
<text x="267.6" y="32.5" transform="rotate(-90 267.6 32.5)">INT</text>
<text x="32.5" y="41.5">10k</text>
<text x="32.9" y="36.4">R1</text>
<text x="78.7" y="37.7">C8</text>
<text x="78.7" y="40.2">20pF</text>
<text x="86.4" y="40.2">8Mhz</text>
<text x="94" y="36.4">C9</text>
<text x="94" y="40.2">20pF</text>
<text x="99.7" y="37.7">330</text>
<text x="132.7" y="37.7">Screw_Terminal_01x02</text>
<text x="167.6" y="36.4">C10</text>
<text x="167.6" y="39">10uF</text>
<text x="180" y="37.7">AMS1117-3.3</text>
<text x="198.1" y="37.7">C11</text>
<text x="198.1" y="40.2">10uF</text>
<text x="241" y="39">+5V</text>
<text x="259.8" y="39">1k5</text>
<text x="269.7" y="36.4">+5V</text>
<text x="37.6" y="44">SW_SPDT</text>
<text x="47.5" y="47.9">GND</text>
<text x="249.4" y="44">GND</text>
<text x="259.8" y="46.6">1k5</text>
<text x="260.3" y="44">R5</text>
<text x="77.1" y="52.9">+3.3V</text>
<text x="83.1" y="50.4">GND</text>
<text x="87.2" y="52.9">+3.3V</text>
<text x="177" y="50.4">GND</text>
<text x="260.3" y="51.7">R6</text>
<text x="26.7" y="61.8">C2</text>
<text x="26.7" y="64.4">100nF</text>
<text x="38.1" y="61.8">C3</text>
<text x="38.1" y="64.4">100nF</text>
<text x="49.5" y="61.8">C4</text>
<text x="49.5" y="64.4">100nF</text>
<text x="61" y="61.8">C5</text>
<text x="61" y="64.4">100nF</text>
<text x="72.4" y="61.8">C1</text>
<text x="72.4" y="64.4">10uF</text>
<text x="99.1" y="61.8">C7</text>
<text x="99.1" y="64.4">1uF</text>
<text x="110.5" y="61.8">C6</text>
<text x="110.5" y="64.4">100nF</text>
<text x="92.7" y="69.4">U1</text>
<text x="105.9" y="72">GND</text>
<text x="143" y="69.4">J10</text>
<text x="160.5" y="69.4">+5V</text>
<text x="262.5" y="72">+3.3V</text>
<text x="22.1" y="74.5">GND</text>
<text x="70.4" y="74.5">NRST</text>
<text x="80.9" y="76.2" transform="rotate(-90 80.9 76.2)">VBAT</text>
<text x="83.4" y="75.5" transform="rotate(-90 83.4 75.5)">VDD</text>
<text x="86" y="75.5" transform="rotate(-90 86 75.5)">VDD</text>
<text x="88.5" y="75.5" transform="rotate(-90 88.5 75.5)">VDD</text>
<text x="91" y="76.5" transform="rotate(-90 91 76.5)">VDDA</text>
<text x="93.5" y="74.5">PA0</text>
<text x="93.5" y="77.1">PA1</text>
<text x="148.8" y="74.5">VBUS</text>
<text x="165" y="77.1">R7</text>
<text x="252.8" y="74.5">J3</text>
<text x="70.4" y="79.6">BOOT0</text>
<text x="93.5" y="79.6">PA2</text>
<text x="93.5" y="82.1">PA3</text>
<text x="150" y="79.6">CC1</text>
<text x="150" y="82.1">CC2</text>
<text x="164.5" y="82.1">5k1</text>
<text x="70.4" y="84.7">PD0</text>
<text x="70.4" y="87.2">PD1</text>
<text x="93.5" y="84.7">PA4</text>
<text x="93.5" y="87.2">PA5</text>
<text x="93.5" y="89.8">PA6</text>
<text x="150.9" y="87.2">D-</text>
<text x="150.9" y="89.8">D-</text>
<text x="163.2" y="89.8">10R</text>
<text x="163.8" y="84.7">R8</text>
<text x="169.4" y="84.7">GND</text>
<text x="254.1" y="87.2">UART</text>
<text x="263.4" y="89.8">GND</text>
<text x="70.4" y="92.3">PC13</text>
<text x="70.4" y="94.8">PC14</text>
<text x="93.5" y="92.3">PA7</text>
<text x="93.5" y="94.8">PA8</text>
<text x="150.9" y="92.3">D+</text>
<text x="150.9" y="94.8">D+</text>
<text x="163.8" y="92.3">R9</text>
<text x="70.4" y="97.4">PC15</text>
<text x="92.3" y="99.9">PA10</text>
<text x="93.5" y="97.4">PA9</text>
<text x="163.2" y="97.4">10R</text>
<text x="70.4" y="102.5">PB0</text>
<text x="70.4" y="105">PB1</text>
<text x="70.4" y="107.5">PB2</text>
<text x="92.3" y="102.5">PA11</text>
<text x="92.3" y="105">PA12</text>
<text x="92.3" y="107.5">PA13</text>
<text x="138" y="105.7" transform="rotate(-90 138 105.7)">SHIELD</text>
<text x="145.6" y="105.7" transform="rotate(-90 145.6 105.7)">GND</text>
<text x="148.7" y="102.5">SBU1</text>
<text x="148.7" y="105">SBU2</text>
<text x="232.5" y="102.5">J4</text>
<text x="70.4" y="110.1">PB3</text>
<text x="70.4" y="112.6">PB4</text>
<text x="92.3" y="110.1">PA14</text>
<text x="92.3" y="112.6">PA15</text>
<text x="147.3" y="110.1">USB_C_Receptacle_USB2.0</text>
<text x="70.4" y="115.2">PB5</text>
<text x="70.4" y="117.7">PB6</text>
<text x="229.7" y="115.2">Signal_Mot</text>
<text x="70.4" y="120.2">PB7</text>
<text x="70.4" y="122.8">PB8</text>
<text x="70.4" y="125.3">PB9</text>
<text x="142.7" y="120.2">GND</text>
<text x="70.4" y="127.9">PB10</text>
<text x="70.4" y="130.4">PB11</text>
<text x="70.4" y="132.9">PB12</text>
<text x="70.4" y="135.5">PB13</text>
<text x="149.9" y="134.2">H1</text>
<text x="149.9" y="136.8">MountingHole_Pad</text>
<text x="197.7" y="135.5">+3.3V</text>
<text x="232.5" y="132.9">J7</text>
<text x="23.7" y="138.5" transform="rotate(-90 23.7 138.5)">R4</text>
<text x="28.8" y="139" transform="rotate(-90 28.8 139)">1k5</text>
<text x="70.4" y="138">PB14</text>
<text x="70.4" y="140.6">PB15</text>
<text x="149.9" y="140.6">H2</text>
<text x="149.9" y="143.1">MountingHole_Pad</text>
<text x="186.8" y="139.3">J5</text>
<text x="22.5" y="149.1" transform="rotate(-90 22.5 149.1)">Status</text>
<text x="30.1" y="147.4" transform="rotate(-90 30.1 147.4)">D2</text>
<text x="83.4" y="144.3" transform="rotate(-90 83.4 144.3)">VSS</text>
<text x="86" y="144.3" transform="rotate(-90 86 144.3)">VSSA</text>
<text x="87.6" y="146.9">STM32F103C8T6</text>
<text x="149.9" y="146.9">H3</text>
<text x="149.9" y="149.5">MountingHole_Pad</text>
<text x="80.5" y="155.8">GND</text>
<text x="149.9" y="153.3">H4</text>
<text x="149.9" y="155.8">MountingHole_Pad</text>
<text x="188.9" y="152">I2C</text>
<text x="232.7" y="150.7">Signal_RX</text>
<text x="23.4" y="159.6">GND</text>
<text x="198.6" y="157.1">GND</text>
<text x="135.1" y="162.2">GND</text>
<text x="21.7" y="172.3">J2</text>
<text x="31.3" y="169.8">+3.3V</text>
<text x="20.9" y="185">Debugger</text>
<text x="32.3" y="187.6">GND</text>
</g>
<g font-size="1.8" fill="#a90000">
<text x="144.7" y="30.2">1</text>
<text x="144.7" y="32.8">2</text>
<text x="172" y="30.2">3</text>
<text x="184.7" y="30.2">2</text>
<text x="248.7" y="35" transform="rotate(-90 248.7 35)">1</text>
<text x="251.2" y="35" transform="rotate(-90 251.2 35)">2</text>
<text x="253.7" y="35" transform="rotate(-90 253.7 35)">3</text>
<text x="256.3" y="35" transform="rotate(-90 256.3 35)">4</text>
<text x="258.8" y="35" transform="rotate(-90 258.8 35)">5</text>
<text x="261.4" y="35" transform="rotate(-90 261.4 35)">6</text>
<text x="263.9" y="35" transform="rotate(-90 263.9 35)">7</text>
<text x="266.4" y="35" transform="rotate(-90 266.4 35)">8</text>
<text x="38.7" y="40.1">2</text>
<text x="46.3" y="37.5">1</text>
<text x="178.8" y="37.5" transform="rotate(-90 178.8 37.5)">1</text>
<text x="46.3" y="42.6">3</text>
<text x="79.8" y="70.6" transform="rotate(-90 79.8 70.6)">1</text>
<text x="82.3" y="71.2" transform="rotate(-90 82.3 71.2)">24</text>
<text x="84.8" y="71.2" transform="rotate(-90 84.8 71.2)">36</text>
<text x="87.4" y="71.2" transform="rotate(-90 87.4 71.2)">48</text>
<text x="89.9" y="70.6" transform="rotate(-90 89.9 70.6)">9</text>
<text x="67.9" y="73.4">7</text>
<text x="97.7" y="73.4">10</text>
<text x="97.7" y="75.9">11</text>
<text x="156.2" y="73.4">A4</text>
<text x="256.5" y="75.9">1</text>
<text x="67.3" y="78.5">44</text>
<text x="67.9" y="83.6">5</text>
<text x="97.7" y="78.5">12</text>
<text x="97.7" y="81">13</text>
<text x="97.7" y="83.6">14</text>
<text x="156.1" y="81">B5</text>
<text x="156.2" y="78.5">A5</text>
<text x="256.5" y="78.5">2</text>
<text x="256.5" y="81">3</text>
<text x="256.5" y="83.6">4</text>
<text x="67.9" y="86.1">6</text>
<text x="97.7" y="86.1">15</text>
<text x="97.7" y="88.6">16</text>
<text x="156.1" y="88.6">B7</text>
<text x="156.2" y="86.1">A7</text>
<text x="67.9" y="91.2">2</text>
<text x="67.9" y="93.7">3</text>
<text x="97.7" y="91.2">17</text>
<text x="97.7" y="93.7">29</text>
<text x="156.1" y="93.7">B6</text>
<text x="156.2" y="91.2">A6</text>
<text x="67.3" y="101.3">18</text>
<text x="67.9" y="96.3">4</text>
<text x="97.7" y="96.3">30</text>
<text x="97.7" y="98.8">31</text>
<text x="97.7" y="101.3">32</text>
<text x="156.2" y="101.3">A8</text>
<text x="67.3" y="103.9">19</text>
<text x="67.3" y="106.4">20</text>
<text x="97.7" y="103.9">33</text>
<text x="97.7" y="106.4">34</text>
<text x="156.1" y="103.9">B8</text>
<text x="234.9" y="103.9">1</text>
<text x="234.9" y="106.4">2</text>
<text x="67.3" y="109">39</text>
<text x="67.3" y="111.5">40</text>
<text x="97.7" y="109">37</text>
<text x="97.7" y="111.5">38</text>
<text x="136.9" y="110.5" transform="rotate(-90 136.9 110.5)">S1</text>
<text x="144.5" y="110.5" transform="rotate(-90 144.5 110.5)">A1</text>
<text x="234.9" y="109">3</text>
<text x="234.9" y="111.5">4</text>
<text x="67.3" y="114">41</text>
<text x="67.3" y="116.6">42</text>
<text x="67.3" y="119.1">43</text>
<text x="67.3" y="121.7">45</text>
<text x="67.3" y="124.2">46</text>
<text x="67.3" y="126.7">21</text>
<text x="67.3" y="129.3">22</text>
<text x="67.3" y="131.8">25</text>
<text x="67.3" y="134.4">26</text>
<text x="67.3" y="136.9">27</text>
<text x="234.9" y="134.4">1</text>
<text x="234.9" y="136.9">2</text>
<text x="67.3" y="139.4">28</text>
<text x="190.4" y="140.7">1</text>
<text x="190.4" y="143.3">2</text>
<text x="234.9" y="139.4">3</text>
<text x="234.9" y="142">4</text>
<text x="82.3" y="147.4" transform="rotate(-90 82.3 147.4)">23</text>
<text x="84.8" y="146.8" transform="rotate(-90 84.8 146.8)">8</text>
<text x="190.4" y="145.8">3</text>
<text x="190.4" y="148.3">4</text>
<text x="234.9" y="144.5">5</text>
<text x="234.9" y="147.1">6</text>
<text x="25.3" y="173.7">1</text>
<text x="25.3" y="176.3">2</text>
<text x="25.3" y="178.8">3</text>
<text x="25.3" y="181.4">4</text>
</g>
<g font-size="1.8" fill="#0000c2">
<text x="229.9" y="86.6">GPS</text>
<text x="229.9" y="88.7">Data</text>
<text x="235.3" y="88.7">Logging</text>
<text x="255.3" y="104.6">Motor</text>
<text x="255.3" y="106.6">MOTOR 1</text>
<text x="261.7" y="104.6">Connection</text>
<text x="265.2" y="106.6">-</text>
<text x="267.9" y="106.6">Front</text>
<text x="274" y="106.6">Left</text>
<text x="278.7" y="106.6">ESC</text>
<text x="255.3" y="108.7">MOTOR 2</text>
<text x="255.3" y="110.7">MOTOR 3</text>
<text x="255.3" y="112.8">MOTOR 4</text>
<text x="265.2" y="108.7">-</text>
<text x="265.2" y="110.7">-</text>
<text x="265.2" y="112.8">-</text>
<text x="267.9" y="108.7">Front</text>
<text x="267.9" y="110.7">Rear</text>
<text x="267.9" y="112.8">Rear</text>
<text x="273.4" y="110.7">Right</text>
<text x="273.4" y="112.8">Left</text>
<text x="274" y="108.7">Right</text>
<text x="278.1" y="112.8">ESC</text>
<text x="279.4" y="110.7">ESC</text>
<text x="280.1" y="108.7">ESC</text>
<text x="254" y="143.7">2.4GHz</text>
<text x="261.8" y="143.7">Receiver</text>
<text x="271" y="143.7">Connection</text>
<text x="254" y="145.7">Channel</text>
<text x="254" y="147.8">Channel</text>
<text x="254" y="149.8">Channel</text>
<text x="262.8" y="145.7">1</text>
<text x="262.8" y="147.8">2</text>
<text x="262.8" y="149.8">1</text>
<text x="265.2" y="145.7">-</text>
<text x="265.2" y="147.8">-</text>
<text x="265.2" y="149.8">-</text>
<text x="267.9" y="145.7">Throttle</text>
<text x="267.9" y="147.8">Pitch</text>
<text x="267.9" y="149.8">Roll</text>
<text x="207" y="153.1">I2C</text>
<text x="207" y="155.2">Magnetormeter</text>
<text x="211.3" y="153.1">Sensors</text>
<text x="254" y="151.9">Channel</text>
<text x="254" y="153.9">Channel</text>
<text x="254" y="156">Channel</text>
<text x="262.8" y="151.9">1</text>
<text x="262.8" y="153.9">1</text>
<text x="262.8" y="156">1</text>
<text x="265.2" y="151.9">-</text>
<text x="265.2" y="153.9">-</text>
<text x="265.2" y="156">-</text>
<text x="267.9" y="151.9">Yaw</text>
<text x="267.9" y="153.9">Aux</text>
<text x="267.9" y="156">Aux</text>
<text x="272.4" y="153.9">1</text>
<text x="272.4" y="156">2</text>
<text x="207" y="157.2">Barometer</text>
</g>
<g font-size="1.1" fill="#a90000">
<text x="82.7" y="34">1</text>
<text x="84.8" y="32.6" transform="rotate(-90 84.8 32.6)">4</text>
<text x="86.5" y="34">3</text>
<text x="84.8" y="37" transform="rotate(-90 84.8 37)">2</text>
</g>
</svg>
